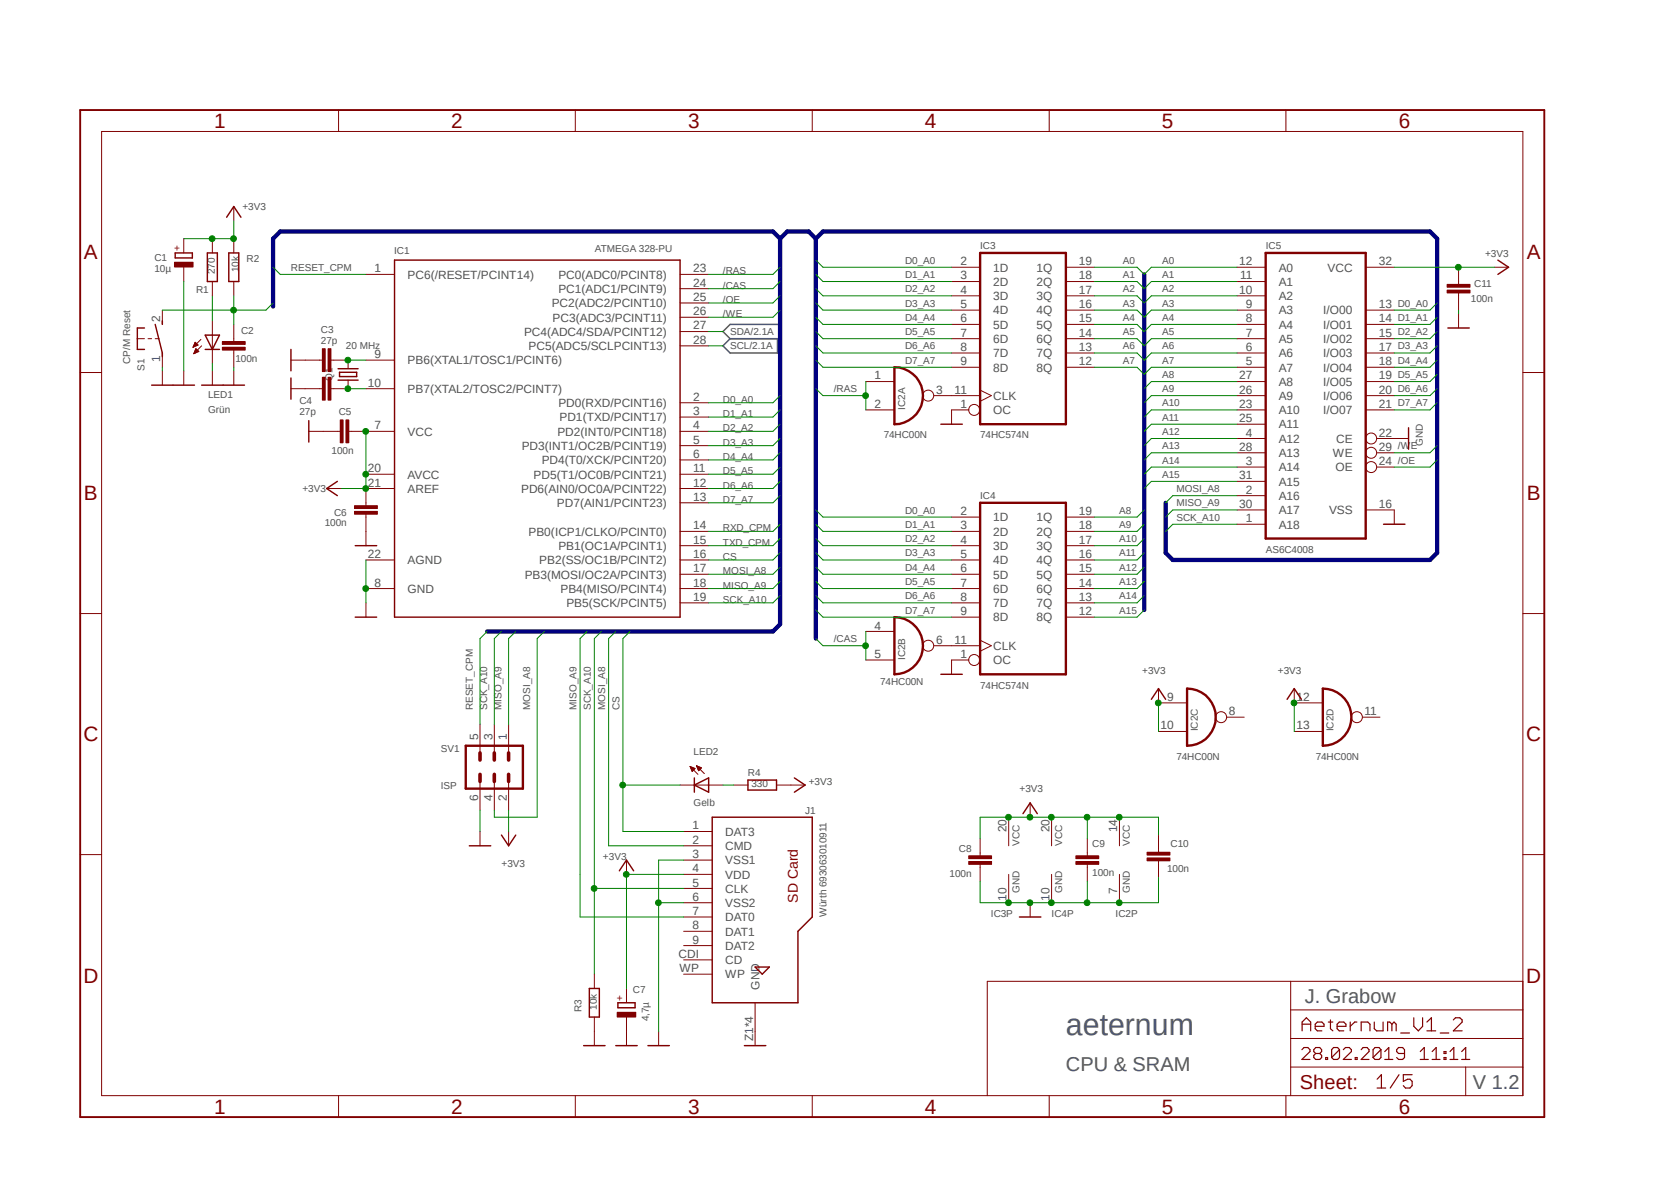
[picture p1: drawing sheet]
<svg xmlns="http://www.w3.org/2000/svg" width="297mm" height="210mm" viewBox="0 0 297 210" stroke-linecap="round" stroke-linejoin="round" font-family="sans-serif">
<path d="M13.7 19.2l261.2 179.9M274.9 19.2l-261.2 179.9" fill="none" stroke="#fff" stroke-width=".18"/>
<path d="M128.5 58.9l1.3-1.2h8.6v2.5h-8.6zM129.8 60.2l-1.3 1.3 1.3 1.2h8.4v-2.5" fill="none" stroke="#505050" stroke-width=".25"/>
<path d="M40.3 38.6l1.3-1.9 1.2 1.9M36.5 59.6h2.5l-1.3 2.5zM36.9 45h1.7v5h-1.7zM40.7 45h1.7v5h-1.7zM35.8 68.5h7.7M36.5 62.1h2.5M83.4 150.3h3.8M89.1 148.4l1.3 1.9 1.3-1.9" fill="none" stroke="#800000" stroke-width=".25"/>
<g fill="none" stroke="#800000" stroke-width=".18">
<path d="M60.2 19.6v3.8M102.3 19.6v3.8M144.4 19.6v3.8M186.5 19.6v3.8M228.6 19.6v3.8M18.1 23.4h252.6v171.3h-252.6zM41.6 36.7v2.5M37.7 42.4v2.6M37.7 50v2.6M37.7 57v7.6M41.6 42.4v2.6M41.6 50v2.6"/>
<path d="M14.3 66.2h3.8M34.3 61.7h.1M34.4 61.6h.2M34.4 61.5h.4M34.4 61.4h.6M34.4 62.8h.1M34.5 61.3h.7M34.5 62.7h.2M34.5 61.2h.6M34.5 62.7h.4M34.6 61.1h.4M34.6 62.5h.5"/>
<path d="M34.6 61h.3M34.6 61h.2M34.6 62.4h.7M34.7 60.9h.1M34.7 62.4h.5M34.7 60.8l.5 .5-.9 .4zM34.7 62.3h.4M34.7 62.2h.3M34.7 62.1h.3M34.8 62h.1M34.8 62l.5 .5-.9 .4zM35.7 60.3l-1.4 1.4"/>
<path d="M35.8 61.5l-1.4 1.4M37.7 65.9v2.6M41.6 60.2v.5M41.6 62.2v.5M41.6 65.9v2.6M270.7 66.2h3.8M14.3 109.1h3.8M270.7 109.1h3.8M85.3 128.7v5.1M85.3 138.9v5.1M87.9 128.7v5.1M87.9 138.9v5.1"/>
<path d="M90.4 128.7v5.1M90.4 138.9v5.1M14.3 151.9h3.8M85.3 147.8v2.5M90.4 147.8v2.5M270.7 151.9h3.8M229.4 174.4v20.3M229.4 179.5h41.3M270.7 174.4h-95.2v20.3M60.2 194.7v3.8M102.3 194.7v3.8M144.4 194.7v3.8"/>
<path d="M186.5 194.7v3.8M228.6 194.7v3.8M229.4 189.7h41.3M229.4 184.6h41.3M260.5 189.7v5"/>
</g>
<path d="M14.3 19.6h260.2v178.9h-260.2z" fill="none" stroke="#800000" stroke-width=".34"/>
<g fill="none" stroke="#800000" stroke-width=".21">
<path d="M231.4 186.6l.4-.4h.7l.4 .4v.3l-1.5 1.4h1.5M231.5 183.2v-1.5l.7-.8 .8 .8v1.5M231.5 182h1.5M233.8 182.4h1.6v-.4l-.4-.3h-.8l-.4 .3v.8l.4 .4h.8M233.9 187.2l-.4 .4v.4l.4 .3h.7l.3-.3v-.4l-.3-.4M233.9 187.2l-.4-.3v-.3l.4-.4h.7l.3 .4v.3l-.3 .3M233.9 187.2h.7M235.7 188h.3v.3h-.3zM236.1 181.7h.8M236.5 181.3v1.5l.4 .4M237.7 182.4h1.6v-.4l-.4-.3h-.8l-.4 .3v.8l.4 .4h.8M238.1 186.6v1.4l-.3 .3h-.7l-.4-.3"/>
<path d="M238.1 186.6l-.3-.4h-.7l-.4 .4v1.4M238.1 186.6l-1.4 1.4M238.8 186.6l.4-.4h.6l.4 .4v.3l-1.4 1.4h1.4M240 181.7v1.5M240.9 188h.3v.3h-.3zM241.2 181.7h-.4l-.8 .7M242 183.2v-1.5h1.1l.4 .3v1.2M242 186.6l.3-.4h.7l.4 .4v.3l-1.4 1.4h1.4M244.3 181.7v1.1l.4 .4h1.2v-1.5M244.8 191.8l.8-.8v2.4M244.8 193.4h1.5M245.5 186.6v1.4l-.4 .3h-.7l-.3-.3"/>
<path d="M245.5 186.6l-.4-.4h-.7l-.3 .4v1.4M245.5 186.6l-1.4 1.4M246.2 188.3h1.4M246.2 186.9l.7-.7v2.1M247.4 182l-.4-.3h-.3v1.5M247.4 182v1.2M247.4 182l.4-.3 .4 .3v1.2M248.7 191l-1.6 2.4M249 183.6h1.6M249.7 187.2h-1.1l-.3-.3v-.3l.3-.4h.7l.4 .4v1.4l-.4 .3h-.7l-.3-.3M251 191h-1.5v1.2l.7-.4h.4l.4 .4v.8l-.4 .4h-.8l-.3-.4M251.3 180.9v1.5l.8 .8 .8-.8v-1.5"/>
<path d="M252.5 188.3h1.4M252.5 186.9l.7-.7v2.1M253.6 183.2h1.6M253.6 181.7l.9-.8v2.3M254.6 188.3h1.4M254.6 186.9l.7-.7v2.1M256 183.6h1.5M256.7 188h.3v.3h-.3zM256.7 186.9h.3v.3h-.3zM257.8 188.3h1.4M257.8 186.9l.6-.7v2.1M258.3 181.3l.4-.4h.8l.4 .4v.4l-1.6 1.5h1.6"/>
<path d="M259.8 188.3h1.5M259.8 186.9l.7-.7v2.1"/>
</g>
<path d="M82.8 132.5h10.2v7.7h-10.2z" fill="none" stroke="#800000" stroke-width=".42"/>
<path d="M85.3 133.8v1.3M85.3 137.6v1.3M87.9 133.8v1.3M87.9 137.6v1.3M90.4 133.8v1.3M90.4 137.6v1.3" fill="none" stroke="#800000" stroke-width=".63"/>
<path d="M39.5 60.7h4.1v.5h-4.1z" fill-rule="evenodd" fill="#800000"/>
<path d="M39.5 60.7h4.1v.5h-4.1z" fill="none" stroke="#800000" stroke-width=".18"/>
<path d="M39.5 61.7h4.1v.5h-4.1z" fill-rule="evenodd" fill="#800000"/>
<path d="M41.6 57.7v2.5M39.5 61.7h4.1v.5h-4.1zM41.6 62.7v2.6" fill="none" stroke="#800000" stroke-width=".18"/>
<path d="M109.8 178.2h3.1v.9h-3.1z" fill="none" stroke="#800000" stroke-width=".25"/>
<path d="M109.7 179.9h3.3v.9h-3.3z" fill-rule="evenodd" fill="#800000"/>
<path d="M109.7 179.9h3.3v.9h-3.3zM111.4 175.7v2.5M111.4 180.8v2.5M134.2 183.3v2.5" fill="none" stroke="#800000" stroke-width=".18"/>
<path d="M31.1 45h3.1v.8h-3.1zM132.3 185.8h3.8" fill="none" stroke="#800000" stroke-width=".25"/>
<path d="M31 46.6h3.3v.9h-3.3z" fill-rule="evenodd" fill="#800000"/>
<g fill="none" stroke="#800000" stroke-width=".18">
<path d="M31 46.6h3.3v.9h-3.3zM32.7 42.4v2.6M32.7 47.5v2.5M28.9 65.9v2.6M32.7 65.9v2.6M56.8 64h.5M58.8 64h.5M61.9 64v1.5M61.9 67.6v1.5M120.9 139.5h7.6M122.7 136.2l1.4 1.4M122.7 136.2l.9 .4-.6 .5z"/>
<path d="M122.7 136.3h.1M122.8 136.4h.2M122.8 136.5h.6M122.8 136.4h.4M122.8 136.6h.7M122.9 136.7h.5M122.9 136.8h.4M123 136.9h.3M123 137h.2M123 137.1h.1M123.8 136.1l1.4 1.4M123.8 136.1l.9 .4-.5 .5z"/>
<path d="M123.8 136.1h.1M123.9 136.2h.1M123.9 136.3h.3M123.9 136.4h.5M124 136.4h.7M124 136.5h.6M124.1 136.7h.3M124.1 136.6h.4M124.1 136.8h.3M124.1 136.9h.2M130.4 139.5h2.6M138 139.5h2.6"/>
<path d="M105.7 173.1v2.6M105.7 180.8v5"/>
</g>
<path d="M27 68.5h7.6M60.1 65.5h3.6M60.1 67.6h3.6M60.4 66.2h3v.7h-3zM123.4 139.5l2.6-1.2v2.5zM123.4 138.3v2.5M133 138.6h5v1.8h-5zM104.8 175.7h1.7v5.1h-1.7zM103.7 185.8h3.9" fill="none" stroke="#800000" stroke-width=".25"/>
<path d="M57.3 62h.5v4h-.5z" fill-rule="evenodd" fill="#800000"/>
<path d="M57.3 62h.5v4h-.5z" fill="none" stroke="#800000" stroke-width=".18"/>
<path d="M58.3 62h.5v4h-.5z" fill-rule="evenodd" fill="#800000"/>
<path d="M54.3 64h2.5M56.8 69.1h.5M58.3 62h.5v4h-.5zM58.8 69.1h.5M59.3 64h2.6" fill="none" stroke="#800000" stroke-width=".18"/>
<path d="M57.3 67.1h.5v4h-.5z" fill-rule="evenodd" fill="#800000"/>
<path d="M57.3 67.1h.5v4h-.5z" fill="none" stroke="#800000" stroke-width=".18"/>
<path d="M58.3 67.1h.5v4h-.5z" fill-rule="evenodd" fill="#800000"/>
<g fill="none" stroke="#800000" stroke-width=".18">
<path d="M219.9 47.5h5.1M219.9 50h5.1M219.9 52.6h5.1M219.9 55.1h5.1M219.9 57.7h5.1M242.8 47.5h5M242.8 55.1h5M242.8 57.7h5M259.3 50v.5M259.3 52.1v.5M265.6 47.5h2.6M51.7 69.1h5.1"/>
<path d="M51.7 64h2.6M58.3 67.1h.5v4h-.5zM59.3 69.1h2.6M169.2 72.9v2.5M219.9 60.2h5.1M219.9 62.7h5.1M219.9 65.3h5.1M219.9 67.8h5.1M219.9 70.3h5.1M219.9 72.9h5.1M219.9 75.4h5.1M219.9 77.9h5.1"/>
<path d="M242.8 60.2h5M242.8 62.7h5M242.8 65.3h5M242.8 67.8h5M242.8 70.3h5M242.8 72.9h5M244.8 77.9h3M65.1 94.4v2.6M219.9 80.5h5.1M219.9 83h5.1M219.9 85.6h5.1M219.9 88.1h5.1"/>
<path d="M219.9 90.6h5.1M219.9 93.2h5.1M242.8 90.6h5M244.8 80.5h3M244.8 83h3M169.2 117.3v2.5M140.6 139.5h2.5"/>
<circle cx="243.7" cy="77.9" r=".98"/>
<circle cx="243.7" cy="83" r=".98"/>
<circle cx="243.7" cy="80.5" r=".98"/>
</g>
<path d="M266.3 46.2l1.9 1.3-1.9 1.3M51.7 62.1v3.8M51.7 67.2v3.8M167.2 75.4h3.9M63.1 97h3.9M167.2 119.8h3.9M141.2 138.3l1.9 1.2-1.9 1.3" fill="none" stroke="#800000" stroke-width=".25"/>
<path d="M225 45h17.8v50.7h-17.8z" fill="none" stroke="#800000" stroke-width=".42"/>
<path d="M257.2 51.6h4.1v.5h-4.1z" fill-rule="evenodd" fill="#800000"/>
<path d="M257.2 51.6h4.1v.5h-4.1z" fill="none" stroke="#800000" stroke-width=".18"/>
<path d="M257.2 50.5h4.1v.6h-4.1z" fill-rule="evenodd" fill="#800000"/>
<path d="M257.2 50.5h4.1v.6h-4.1zM259.3 47.5v2.5M259.3 52.6v2.5M259.3 55.8v2.5M58.1 86.8h2.5M65.1 89.4v.5M65.1 91.4v.5M247.8 90.6v2.6" fill="none" stroke="#800000" stroke-width=".18"/>
<path d="M257.4 58.3h3.8M60 85.6l-1.9 1.2 1.9 1.3M245.9 93.2h3.9" fill="none" stroke="#800000" stroke-width=".25"/>
<path d="M63 89.9h4.1v.5h-4.1z" fill-rule="evenodd" fill="#800000"/>
<path d="M63 89.9h4.1v.5h-4.1z" fill="none" stroke="#800000" stroke-width=".18"/>
<path d="M63 90.9h4.1v.5h-4.1z" fill-rule="evenodd" fill="#800000"/>
<path d="M63 90.9h4.1v.5h-4.1zM65.1 86.8v2.6M65.1 91.9v2.5M193.3 151.6v.5M193.3 153.6v.5" fill="none" stroke="#800000" stroke-width=".18"/>
<path d="M191.2 153.1h4.1v.5h-4.1z" fill-rule="evenodd" fill="#800000"/>
<path d="M191.2 153.1h4.1v.5h-4.1z" fill="none" stroke="#800000" stroke-width=".18"/>
<path d="M191.2 152.1h4.1v.5h-4.1z" fill-rule="evenodd" fill="#800000"/>
<path d="M174.2 151.6v.5M174.2 153.6v.5M191.2 152.1h4.1v.5h-4.1zM193.3 149.1v2.5M193.3 154.1v2.5" fill="none" stroke="#800000" stroke-width=".18"/>
<path d="M172.2 153.1h4.1v.5h-4.1z" fill-rule="evenodd" fill="#800000"/>
<path d="M172.2 153.1h4.1v.5h-4.1z" fill="none" stroke="#800000" stroke-width=".18"/>
<path d="M172.2 152.1h4.1v.5h-4.1z" fill-rule="evenodd" fill="#800000"/>
<g fill="none" stroke="#800000" stroke-width=".18">
<path d="M65.1 48.8h5M120.9 58.9h5.1M120.9 56.4h5.1M120.9 53.8h5.1M120.9 51.3h5.1M120.9 48.8h5.1M169.2 47.5h5M169.2 50h5M169.2 52.6h5M169.2 55.1h5M169.2 57.7h5M189.5 47.5h5.1"/>
<path d="M189.5 50h5.1M189.5 52.6h5.1M189.5 55.1h5.1M189.5 57.7h5.1M54.9 76.7h2.5M65.1 69.1h5M65.1 64h5M65.1 76.7h5M120.9 76.7h5.1M120.9 79.2h5.1M120.9 74.1h5.1M120.9 71.6h5.1"/>
<path d="M120.9 61.5h5.1M153.9 72.9h5.1M153.9 67.8h5.1M166.1 70.3h8.1M169.2 72.9h3M169.2 60.2h5M169.2 62.7h5M169.2 65.3h5M174.2 69.3l2 1-2 1M189.5 60.2h5.1M189.5 62.7h5.1M189.5 65.3h5.1"/>
<path d="M65.1 99.5h5M65.1 86.8h5M65.1 84.3h5M120.9 99.5h5.1M120.9 86.8h5.1M120.9 84.3h5.1M120.9 97h5.1M120.9 94.4h5.1M120.9 89.4h5.1M120.9 81.7h5.1M169.2 99.5h5M169.2 97h5"/>
<path d="M169.2 94.4h5M169.2 91.9h5M189.5 99.5h5.1M189.5 97h5.1M189.5 94.4h5.1M189.5 91.9h5.1M65.1 104.6h5M65.1 107.1v2.6M120.9 107.1h5.1M120.9 104.6h5.1M120.9 102.1h5.1M153.9 117.3h5.1"/>
<path d="M153.9 112.2h5.1M166.1 114.8h8.1M169.2 107.1h5M169.2 104.6h5M169.2 102.1h5M169.2 117.3h3M169.2 109.7h5M174.2 113.8l2 1-2 .9M189.5 107.1h5.1M189.5 104.6h5.1M189.5 102.1h5.1M189.5 109.7h5.1"/>
<path d="M172.2 152.1h4.1v.5h-4.1zM174.2 149.1v2.5M174.2 154.1v2.5M179.3 145.2v5.1M179.3 155.4v5M183.1 142.7v2.5M186.9 145.2v5.1M186.9 155.4v5M199 145.2v5.1M199 155.4v5M205.9 151v.5M205.9 153v.5"/>
<path d="M183.1 160.4v2.6"/>
<circle cx="165" cy="70.3" r=".98"/>
<circle cx="173.2" cy="72.9" r=".98"/>
<circle cx="165" cy="114.8" r=".98"/>
<circle cx="173.2" cy="117.3" r=".98"/>
</g>
<path d="M70.1 46.2h50.8v63.5h-50.8zM54.9 74.8v3.8M63.1 109.7h3.9M181.9 144.6l1.2-1.9 1.3 1.9M181.2 163h3.8" fill="none" stroke="#800000" stroke-width=".25"/>
<path d="M174.2 45h15.3v30.4h-15.3zM159 65.3a5.1 5.1 0 0 1 5.1 5 5.1 5.1 0 0 1-5.1 5.1zM174.2 89.4h15.3v30.4h-15.3zM159 109.7a5.1 5.1 0 0 1 5.1 5.1 5.1 5.1 0 0 1-5.1 5z" fill="none" stroke="#800000" stroke-width=".42"/>
<path d="M203.9 152.5h4.1v.5h-4.1z" fill-rule="evenodd" fill="#800000"/>
<path d="M203.9 152.5h4.1v.5h-4.1z" fill="none" stroke="#800000" stroke-width=".18"/>
<path d="M203.9 151.5h4.1v.5h-4.1z" fill-rule="evenodd" fill="#800000"/>
<g fill="none" stroke="#800000" stroke-width=".18">
<path d="M60 76.7h.5M62 76.7h.5M205.9 122.4v2.5h5.1M205.9 130h5.1M218.1 127.5h3.1M230.1 122.4v2.5h5M230.1 130h5M242.2 127.5h3.1M111.4 152.9v2.5M121.5 147.8h5.1M121.5 150.3h5.1M121.5 152.9h5.1"/>
<path d="M121.5 155.4h5.1M121.5 157.9h5.1M203.9 151.5h4.1v.5h-4.1zM205.9 148.4v2.6M205.9 153.5v2.5M121.5 160.4h5.1M121.5 163h5.1M121.5 165.5h5.1M121.5 168.1h5.1M121.5 170.6h5.1M121.5 173.1h5.1M134.2 178.2v5.1"/>
<path d="M111.4 183.3v2.5"/>
<circle cx="217.1" cy="127.5" r=".98"/>
<circle cx="241.2" cy="127.5" r=".98"/>
</g>
<path d="M204.7 124.3l1.2-1.9 1.3 1.9M228.8 124.3l1.3-1.9 1.2 1.9M110.1 154.8l1.3-1.9 1.2 1.9M126.6 145.2h17.8v17.8l-2.6 2.5v12.7h-15.2zM134.2 171.9h2.6l-1.3 1.2zM109.5 185.8h3.8" fill="none" stroke="#800000" stroke-width=".25"/>
<path d="M211 122.4a5.1 5.1 0 0 1 5.1 5.1 5.1 5.1 0 0 1-5.1 5zM235.1 122.4a5.1 5.1 0 0 1 5.1 5.1 5.1 5.1 0 0 1-5.1 5z" fill="none" stroke="#800000" stroke-width=".42"/>
<path d="M60.5 74.6h.5v4.1h-.5z" fill-rule="evenodd" fill="#800000"/>
<path d="M60.5 74.6h.5v4.1h-.5z" fill="none" stroke="#800000" stroke-width=".18"/>
<path d="M61.5 74.6h.5v4.1h-.5z" fill-rule="evenodd" fill="#800000"/>
<path d="M28.9 55.1v2.6M24.4 60.2h1.3M26.3 60.2h.7M27.6 60.2h.6M28.9 62.7v2.6M57.4 76.7h2.6M61.5 74.6h.5v4.1h-.5zM62.5 76.7h2.6M247.8 77.9h2.6M117.1 183.3v2.5" fill="none" stroke="#800000" stroke-width=".18"/>
<path d="M25.7 58.3h-1.3v3.8h1.3M27.6 57.7l1.3 5v.7M28.9 57v.7M250.4 76v3.8M115.2 185.8h3.8" fill="none" stroke="#800000" stroke-width=".25"/>
<path d="M138.7 42.4l-1.3-1.3h-87.6l-1.3 1.3v12.1M138.7 42.4l1.2-1.3h3.9l1.2 1.3M138.7 42.4v68.6l-1.3 1.2h-50.8M145 42.4v71.1M145 42.4l1.3-1.3h107.9l1.3 1.3v55.9l-1.3 1.2h-45.7l-1.3-1.2v-8.9M203.4 48.8v59.6" fill="none" stroke="#000080" stroke-width=".76"/>
<path d="M32.7 50v15.9M259.3 55.1v.7M28.9 65.3v.6M37.7 64.6v1.3M41.6 65.3v.6M85.3 144v3.8M174.2 156.6v3.8h19.1v-3.8" fill="none" stroke="#008000" stroke-width=".18"/>
<circle cx="183.1" cy="160.4" r=".51" fill="#008000"/>
<circle cx="183.1" cy="160.4" r=".51" fill="none" stroke="#008000" stroke-width=".18"/>
<circle cx="179.3" cy="160.4" r=".51" fill="#008000"/>
<circle cx="179.3" cy="160.4" r=".51" fill="none" stroke="#008000" stroke-width=".18"/>
<circle cx="186.9" cy="160.4" r=".51" fill="#008000"/>
<g fill="none" stroke="#008000" stroke-width=".18">
<path d="M193.3 160.4h5.7"/>
<circle cx="186.9" cy="160.4" r=".51"/>
</g>
<circle cx="193.2" cy="160.4" r=".51" fill="#008000"/>
<g fill="none" stroke="#008000" stroke-width=".18">
<path d="M199 160.4h6.9"/>
<circle cx="193.2" cy="160.4" r=".51"/>
</g>
<circle cx="199" cy="160.4" r=".51" fill="#008000"/>
<g fill="none" stroke="#008000" stroke-width=".18">
<path d="M65.1 99.5v7.6M205.9 156v4.4"/>
<circle cx="199" cy="160.4" r=".51"/>
</g>
<circle cx="65" cy="104.6" r=".51" fill="#008000"/>
<g fill="none" stroke="#008000" stroke-width=".18">
<path d="M121.5 152.9h-4.4v30.4M117.1 160.4h4.4"/>
<circle cx="65" cy="104.6" r=".51"/>
</g>
<circle cx="117" cy="160.4" r=".51" fill="#008000"/>
<g fill="none" stroke="#008000" stroke-width=".18">
<path d="M37.7 52.6v4.4M112 112.2l-1.3 1.3v34.3h10.8M110.7 139.5h10.2"/>
<circle cx="117" cy="160.4" r=".51"/>
</g>
<circle cx="110.7" cy="139.5" r=".51" fill="#008000"/>
<g fill="none" stroke="#008000" stroke-width=".18">
<path d="M138.7 52.6l-1.3 1.2h-11.4M138.7 98.3l-1.3 1.2h-11.4M255.5 81.7l-1.3 1.3h-6.4M145 113.5l1.3 1.3h7.6M153.9 112.2v5.1"/>
<circle cx="110.7" cy="139.5" r=".51"/>
</g>
<circle cx="153.9" cy="114.8" r=".51" fill="#008000"/>
<g fill="none" stroke="#008000" stroke-width=".18">
<path d="M138.7 50l-1.3 1.3h-11.4M145 69.1l1.3 1.2h7.6M153.9 67.8v5.1"/>
<circle cx="153.9" cy="114.8" r=".51"/>
</g>
<circle cx="153.9" cy="70.3" r=".51" fill="#008000"/>
<g fill="none" stroke="#008000" stroke-width=".18">
<path d="M138.7 47.5l-1.3 1.3h-11.4M138.7 55.1l-1.3 1.3h-11.4M145 53.8l1.3 1.3h22.9M145 46.2l1.3 1.3h22.9M145 56.4l1.3 1.3h22.9M145 48.8l1.3 1.2h22.9M145 58.9l1.3 1.3h22.9M145 51.3l1.3 1.3h22.9M255.5 53.8l-1.3 1.3h-6.4M255.5 56.4l-1.3 1.3h-6.4M255.5 58.9l-1.3 1.3h-6.4M138.7 70.3l-1.3 1.3h-11.4"/>
<path d="M138.7 72.9l-1.3 1.2h-11.4M138.7 75.4l-1.3 1.3h-11.4M138.7 77.9l-1.3 1.3h-11.4M145 61.5l1.3 1.2h22.9M145 64l1.3 1.3h22.9M255.5 79.2l-1.3 1.3h-6.4M255.5 61.5l-1.3 1.2h-6.4M255.5 64l-1.3 1.3h-6.4M255.5 66.5l-1.3 1.3h-6.4M255.5 69.1l-1.3 1.2h-6.4M255.5 71.6l-1.3 1.3h-6.4M138.7 80.5l-1.3 1.2h-11.4"/>
<path d="M138.7 83l-1.3 1.3h-11.4M138.7 85.6l-1.3 1.2h-11.4M138.7 88.1l-1.3 1.3h-11.4M145 90.6l1.3 1.3h22.9M145 93.2l1.3 1.2h22.9M145 95.7l1.3 1.3h22.9M145 98.3l1.3 1.2h22.9M219.9 88.1h-11.4l-1.3 1.3M219.9 90.6h-11.4l-1.3 1.3M89.1 112.2l-1.2 1.3v15.2M91.7 112.2l-1.3 1.3v15.2M96.8 112.2l-1.3 1.3v31.7h-7.6v-1.2"/>
<path d="M104.4 112.2l-1.3 1.3v49.5h18.4M106.9 112.2l-1.2 1.3v59.6M109.5 112.2l-1.3 1.3v36.8h13.3M138.7 100.8l-1.3 1.3h-11.4M138.7 103.3l-1.3 1.3h-11.4M145 100.8l1.3 1.3h22.9M145 103.3l1.3 1.3h22.9M145 105.9l1.3 1.2h22.9M145 108.4l1.3 1.3h22.9"/>
<circle cx="153.9" cy="70.3" r=".51"/>
</g>
<circle cx="105.6" cy="157.9" r=".51" fill="#008000"/>
<g fill="none" stroke="#008000" stroke-width=".18">
<path d="M41.6 52.6v5.1M48.5 47.5l1.3 1.3h15.3M48.5 53.8l-1.2 1.3h-18.4M219.9 93.2h-11.4l-1.3 1.2M86.6 112.2l-1.3 1.3v15.2M138.7 105.9l-1.3 1.2h-11.4M128.5 139.5h1.9M105.7 157.9h15.8"/>
<circle cx="105.6" cy="157.9" r=".51"/>
</g>
<circle cx="41.5" cy="55.1" r=".51" fill="#008000"/>
<g fill="none" stroke="#008000" stroke-width=".18">
<path d="M61.9 64h3.2"/>
<circle cx="41.5" cy="55.1" r=".51"/>
</g>
<circle cx="61.8" cy="64" r=".51" fill="#008000"/>
<g fill="none" stroke="#008000" stroke-width=".18">
<path d="M247.8 47.5h17.8M90.4 144v3.8"/>
<circle cx="61.8" cy="64" r=".51"/>
</g>
<circle cx="259.2" cy="47.5" r=".51" fill="#008000"/>
<g fill="none" stroke="#008000" stroke-width=".18">
<path d="M41.6 39.2v3.2h-8.9"/>
<circle cx="259.2" cy="47.5" r=".51"/>
</g>
<circle cx="41.5" cy="42.4" r=".51" fill="#008000"/>
<circle cx="41.5" cy="42.4" r=".51" fill="none" stroke="#008000" stroke-width=".18"/>
<circle cx="37.7" cy="42.4" r=".51" fill="#008000"/>
<g fill="none" stroke="#008000" stroke-width=".18">
<path d="M60.6 86.8h4.5"/>
<circle cx="37.7" cy="42.4" r=".51"/>
</g>
<circle cx="65" cy="86.8" r=".51" fill="#008000"/>
<g fill="none" stroke="#008000" stroke-width=".18">
<path d="M65.1 76.7v10.1"/>
<circle cx="65" cy="86.8" r=".51"/>
</g>
<circle cx="65" cy="84.3" r=".51" fill="#008000"/>
<circle cx="65" cy="84.3" r=".51" fill="none" stroke="#008000" stroke-width=".18"/>
<circle cx="65" cy="76.7" r=".51" fill="#008000"/>
<g fill="none" stroke="#008000" stroke-width=".18">
<path d="M174.2 149.1v-3.9h19.1v3.9"/>
<circle cx="65" cy="76.7" r=".51"/>
</g>
<circle cx="183.1" cy="145.2" r=".51" fill="#008000"/>
<circle cx="183.1" cy="145.2" r=".51" fill="none" stroke="#008000" stroke-width=".18"/>
<circle cx="179.3" cy="145.2" r=".51" fill="#008000"/>
<circle cx="179.3" cy="145.2" r=".51" fill="none" stroke="#008000" stroke-width=".18"/>
<circle cx="186.9" cy="145.2" r=".51" fill="#008000"/>
<g fill="none" stroke="#008000" stroke-width=".18">
<path d="M193.3 145.2h12.6v3.2"/>
<circle cx="186.9" cy="145.2" r=".51"/>
</g>
<circle cx="199" cy="145.2" r=".51" fill="#008000"/>
<circle cx="199" cy="145.2" r=".51" fill="none" stroke="#008000" stroke-width=".18"/>
<circle cx="193.2" cy="145.2" r=".51" fill="#008000"/>
<g fill="none" stroke="#008000" stroke-width=".18">
<path d="M121.5 155.4h-10.1v20.3"/>
<circle cx="193.2" cy="145.2" r=".51"/>
</g>
<circle cx="111.3" cy="155.4" r=".51" fill="#008000"/>
<g fill="none" stroke="#008000" stroke-width=".18">
<path d="M205.9 124.9v5.1"/>
<circle cx="111.3" cy="155.4" r=".51"/>
</g>
<circle cx="205.9" cy="124.9" r=".51" fill="#008000"/>
<g fill="none" stroke="#008000" stroke-width=".18">
<path d="M230.1 124.9v5.1"/>
<circle cx="205.9" cy="124.9" r=".51"/>
</g>
<circle cx="230" cy="124.9" r=".51" fill="#008000"/>
<g fill="none" stroke="#008000" stroke-width=".18">
<path d="M194.6 47.5h7.5l1.3 1.3 1.3-1.3h15.2M194.6 50h7.5l1.3 1.3 1.3-1.3h15.2M194.6 52.6h7.5l1.3 1.2 1.3-1.2h15.2M194.6 55.1h7.5l1.3 1.3 1.3-1.3h15.2M194.6 57.7h7.5l1.3 1.2 1.3-1.2h15.2M61.9 69.1h3.2M194.6 60.2h7.5l1.3 1.3 1.3-1.3h15.2M194.6 62.7h7.5l1.3 1.3 1.3-1.3h15.2M194.6 65.3h7.5l1.3 1.2 1.3-1.2h15.2M219.9 67.8h-15.2l-1.3 1.3M219.9 70.3h-15.2l-1.3 1.3M219.9 72.9h-15.2l-1.3 1.2"/>
<path d="M219.9 75.4h-15.2l-1.3 1.3M219.9 77.9h-15.2l-1.3 1.3M203.4 90.6l-1.3 1.3h-7.5M203.4 93.2l-1.3 1.2h-7.5M203.4 95.7l-1.3 1.3h-7.5M203.4 98.3l-1.3 1.2h-7.5M219.9 80.5h-15.2l-1.3 1.2M219.9 83h-15.2l-1.3 1.3M219.9 85.6h-15.2l-1.3 1.2M203.4 100.8l-1.3 1.3h-7.5M203.4 103.3l-1.3 1.3h-7.5M203.4 105.9l-1.3 1.2h-7.5"/>
<path d="M203.4 108.4l-1.3 1.3h-7.5"/>
<circle cx="230" cy="124.9" r=".51"/>
</g>
<circle cx="61.8" cy="69.1" r=".51" fill="#008000"/>
<g fill="none" stroke="#008000" stroke-width=".18">
<path d="M126 58.9h2.5M126 61.5h2.5M138.7 93.2l-1.3 1.2h-11.4M138.7 95.7l-1.3 1.3h-11.4"/>
<circle cx="61.8" cy="69.1" r=".51"/>
</g>
<text font-size="5.4" fill="#505050" x="189.5" y="183.9">aeternum</text>
<g font-size="3.7" fill="#800000">
<text x="38.1" y="22.8">1</text>
<text x="80.2" y="22.8">2</text>
<text x="122.3" y="22.8">3</text>
<text x="164.4" y="22.8">4</text>
<text x="206.5" y="22.8">5</text>
<text x="248.7" y="22.8">6</text>
<text x="14.9" y="46.1">A</text>
<text x="271.4" y="46.1">A</text>
<text x="14.9" y="88.9">B</text>
<text x="271.4" y="88.9">B</text>
<text x="14.8" y="131.8">C</text>
<text x="271.3" y="131.8">C</text>
<text x="14.8" y="174.6">D</text>
<text x="271.3" y="174.6">D</text>
<text x="38.1" y="198">1</text>
<text x="80.2" y="198">2</text>
<text x="122.3" y="198">3</text>
<text x="164.4" y="198">4</text>
<text x="206.5" y="198">5</text>
<text x="248.7" y="198">6</text>
</g>
<g font-size="3.6" fill="#505050">
<text x="232" y="178.2">J. Grabow</text>
<text x="189.5" y="190.3">CPU &amp; SRAM</text>
<text x="261.8" y="193.5">V 1.2</text>
</g>
<text font-size="3.6" fill="#800000" x="231.1" y="193.6">Sheet:</text>
<text font-size="2.5" fill="#800000" x="141.8" y="160.4" transform="rotate(-90 141.8 160.4)">SD Card</text>
<g font-size="2.1" fill="#505050">
<text x="170.7" y="47.1">2</text>
<text x="191.8" y="47.1">19</text>
<text x="220.3" y="47.1">12</text>
<text x="245.1" y="47.1">32</text>
<text x="66.6" y="48.4">1</text>
<text x="72.5" y="49.5">PC6(/RESET/PCINT14)</text>
<text x="99.3" y="52.1">PC1(ADC1/PCINT9)</text>
<text x="99.3" y="49.5">PC0(ADC0/PCINT8)</text>
<text x="123.2" y="53.5">25</text>
<text x="123.2" y="50.9">24</text>
<text x="123.2" y="48.4">23</text>
<text x="170.7" y="49.7">3</text>
<text x="170.7" y="52.2">4</text>
<text x="176.6" y="48.3">1D</text>
<text x="176.6" y="50.8">2D</text>
<text x="176.6" y="53.3">3D</text>
<text x="184.3" y="53.3">3Q</text>
<text x="184.3" y="50.8">2Q</text>
<text x="184.3" y="48.3">1Q</text>
<text x="191.8" y="52.2">17</text>
<text x="191.8" y="49.7">18</text>
<text x="220.3" y="52.2">10</text>
<text x="220.5" y="49.7">11</text>
<text x="227.3" y="48.3">A0</text>
<text x="227.3" y="50.8">A1</text>
<text x="227.3" y="53.3">A2</text>
<text x="236" y="48.3">VCC</text>
<text x="28.5" y="57.3" transform="rotate(-90 28.5 57.3)">2</text>
<text x="93.2" y="59.7">PC4(ADC4/SDA/PCINT12)</text>
<text x="98.1" y="54.6">PC2(ADC2/PCINT10)</text>
<text x="98.2" y="57.1">PC3(ADC3/PCINT11)</text>
<text x="123.2" y="58.5">27</text>
<text x="123.2" y="56">26</text>
<text x="170.7" y="54.7">5</text>
<text x="170.7" y="57.3">6</text>
<text x="170.7" y="59.8">7</text>
<text x="176.6" y="55.9">4D</text>
<text x="176.6" y="58.4">5D</text>
<text x="184.3" y="58.4">5Q</text>
<text x="184.3" y="55.9">4Q</text>
<text x="191.8" y="59.8">14</text>
<text x="191.8" y="57.3">15</text>
<text x="191.8" y="54.7">16</text>
<text x="221.5" y="54.7">9</text>
<text x="221.5" y="57.3">8</text>
<text x="221.5" y="59.8">7</text>
<text x="227.3" y="55.9">A3</text>
<text x="227.3" y="58.4">A4</text>
<text x="235.2" y="55.9">I/O00</text>
<text x="235.2" y="58.4">I/O01</text>
<text x="245.1" y="54.7">13</text>
<text x="245.1" y="57.3">14</text>
<text x="245.1" y="59.8">15</text>
<text x="28.5" y="64.3" transform="rotate(-90 28.5 64.3)">1</text>
<text x="66.6" y="63.6">9</text>
<text x="72.5" y="64.8">PB6(XTAL1/TOSC1/PCINT6)</text>
<text x="94" y="62.2">PC5(ADC5/SCLPCINT13)</text>
<text x="123.2" y="61.1">28</text>
<text x="170.7" y="62.4">8</text>
<text x="170.7" y="64.9">9</text>
<text x="176.6" y="61">6D</text>
<text x="176.6" y="63.5">7D</text>
<text x="184.3" y="63.5">7Q</text>
<text x="184.3" y="61">6Q</text>
<text x="191.8" y="64.9">12</text>
<text x="191.8" y="62.4">13</text>
<text x="221.5" y="62.4">6</text>
<text x="221.5" y="64.9">5</text>
<text x="227.3" y="61">A5</text>
<text x="227.3" y="63.5">A6</text>
<text x="235.2" y="61">I/O02</text>
<text x="235.2" y="63.5">I/O03</text>
<text x="245.1" y="62.4">17</text>
<text x="245.1" y="64.9">18</text>
<text x="65.4" y="68.7">10</text>
<text x="72.5" y="69.8">PB7(XTAL2/TOSC2/PCINT7)</text>
<text x="123.2" y="71.2">2</text>
<text x="155.5" y="67.4">1</text>
<text x="166.4" y="70">3</text>
<text x="169.7" y="70">11</text>
<text x="176.6" y="66">8D</text>
<text x="176.6" y="71.1">CLK</text>
<text x="184.3" y="66">8Q</text>
<text x="220.3" y="67.4">27</text>
<text x="220.3" y="70">26</text>
<text x="227.3" y="66">A7</text>
<text x="227.3" y="68.6">A8</text>
<text x="227.3" y="71.1">A9</text>
<text x="235.2" y="66">I/O04</text>
<text x="235.2" y="68.6">I/O05</text>
<text x="235.2" y="71.1">I/O06</text>
<text x="245.1" y="67.4">19</text>
<text x="245.1" y="70">20</text>
<text x="66.6" y="76.3">7</text>
<text x="72.5" y="77.4">VCC</text>
<text x="99.1" y="77.4">PD2(INT0/PCINT18)</text>
<text x="99.3" y="72.4">PD0(RXD/PCINT16)</text>
<text x="99.5" y="74.9">PD1(TXD/PCINT17)</text>
<text x="123.2" y="76.3">4</text>
<text x="123.2" y="73.8">3</text>
<text x="155.5" y="72.5">2</text>
<text x="170.7" y="72.5">1</text>
<text x="176.6" y="73.6">OC</text>
<text x="220.3" y="72.5">23</text>
<text x="220.3" y="75.1">25</text>
<text x="221.5" y="77.6">4</text>
<text x="227.3" y="73.6">A10</text>
<text x="227.3" y="76.2">A11</text>
<text x="235.2" y="73.6">I/O07</text>
<text x="245.1" y="72.5">21</text>
<text x="245.1" y="77.6">22</text>
<text x="65.4" y="83.9">20</text>
<text x="92.7" y="80">PD3(INT1/OC2B/PCINT19)</text>
<text x="96.3" y="82.5">PD4(T0/XCK/PCINT20)</text>
<text x="123.2" y="83.9">11</text>
<text x="123.2" y="81.4">6</text>
<text x="123.2" y="78.9">5</text>
<text x="220.3" y="80.1">28</text>
<text x="221.5" y="82.7">3</text>
<text x="227.3" y="78.7">A12</text>
<text x="227.3" y="81.2">A13</text>
<text x="227.3" y="83.8">A14</text>
<text x="236.9" y="81.2">WE</text>
<text x="237.4" y="83.8">OE</text>
<text x="237.5" y="78.7">CE</text>
<text x="245.1" y="80.1">29</text>
<text x="245.1" y="82.7">24</text>
<text x="65.4" y="86.5">21</text>
<text x="72.5" y="87.6">AREF</text>
<text x="72.5" y="85">AVCC</text>
<text x="92.7" y="87.6">PD6(AIN0/OC0A/PCINT22)</text>
<text x="94.9" y="85">PD5(T1/OC0B/PCINT21)</text>
<text x="123.2" y="89">13</text>
<text x="123.2" y="86.5">12</text>
<text x="220.3" y="85.2">31</text>
<text x="221.5" y="87.8">2</text>
<text x="227.3" y="86.3">A15</text>
<text x="227.3" y="88.9">A16</text>
<text x="94" y="95.2">PB0(ICP1/CLKO/PCINT0)</text>
<text x="99" y="90.1">PD7(AIN1/PCINT23)</text>
<text x="123.2" y="94.1">14</text>
<text x="170.7" y="91.6">2</text>
<text x="170.7" y="94.1">3</text>
<text x="176.6" y="92.7">1D</text>
<text x="176.6" y="95.2">2D</text>
<text x="184.3" y="95.2">2Q</text>
<text x="184.3" y="92.7">1Q</text>
<text x="191.8" y="94.1">18</text>
<text x="191.8" y="91.6">19</text>
<text x="220.3" y="90.3">30</text>
<text x="221.5" y="92.8">1</text>
<text x="227.3" y="91.4">A17</text>
<text x="227.3" y="93.9">A18</text>
<text x="236.2" y="91.4">VSS</text>
<text x="245.1" y="90.3">16</text>
<text x="65.4" y="99.2">22</text>
<text x="72.5" y="100.3">AGND</text>
<text x="95.9" y="100.3">PB2(SS/OC1B/PCINT2)</text>
<text x="99.3" y="97.7">PB1(OC1A/PCINT1)</text>
<text x="123.2" y="101.7">17</text>
<text x="123.2" y="99.2">16</text>
<text x="123.2" y="96.6">15</text>
<text x="170.7" y="96.6">4</text>
<text x="170.7" y="99.2">5</text>
<text x="170.7" y="101.7">6</text>
<text x="176.6" y="97.7">3D</text>
<text x="176.6" y="100.3">4D</text>
<text x="184.3" y="100.3">4Q</text>
<text x="184.3" y="97.7">3Q</text>
<text x="191.8" y="101.7">15</text>
<text x="191.8" y="99.2">16</text>
<text x="191.8" y="96.6">17</text>
<text x="66.6" y="104.3">8</text>
<text x="72.5" y="105.4">GND</text>
<text x="93.3" y="102.8">PB3(MOSI/OC2A/PCINT3)</text>
<text x="99.6" y="105.4">PB4(MISO/PCINT4)</text>
<text x="100.7" y="107.9">PB5(SCK/PCINT5)</text>
<text x="123.2" y="106.8">19</text>
<text x="123.2" y="104.3">18</text>
<text x="170.7" y="104.3">7</text>
<text x="170.7" y="106.8">8</text>
<text x="176.6" y="102.8">5D</text>
<text x="176.6" y="105.4">6D</text>
<text x="176.6" y="107.9">7D</text>
<text x="184.3" y="107.9">7Q</text>
<text x="184.3" y="105.4">6Q</text>
<text x="184.3" y="102.8">5Q</text>
<text x="191.8" y="106.8">13</text>
<text x="191.8" y="104.3">14</text>
<text x="155.5" y="111.9">4</text>
<text x="170.7" y="109.3">9</text>
<text x="176.6" y="110.4">8D</text>
<text x="184.3" y="110.4">8Q</text>
<text x="191.8" y="109.3">12</text>
<text x="155.5" y="117">5</text>
<text x="166.4" y="114.4">6</text>
<text x="169.7" y="114.4">11</text>
<text x="170.7" y="117">1</text>
<text x="176.6" y="118.1">OC</text>
<text x="176.6" y="115.5">CLK</text>
<text x="207.5" y="124.5">9</text>
<text x="230.4" y="124.5">12</text>
<text x="85" y="131.5" transform="rotate(-90 85 131.5)">5</text>
<text x="87.5" y="131.5" transform="rotate(-90 87.5 131.5)">3</text>
<text x="90.1" y="131.5" transform="rotate(-90 90.1 131.5)">1</text>
<text x="206.3" y="129.6">10</text>
<text x="218.5" y="127.1">8</text>
<text x="230.4" y="129.6">13</text>
<text x="242.6" y="127.1">11</text>
<text x="85" y="142.4" transform="rotate(-90 85 142.4)">6</text>
<text x="87.5" y="142.4" transform="rotate(-90 87.5 142.4)">4</text>
<text x="90.1" y="142.4" transform="rotate(-90 90.1 142.4)">2</text>
<text x="123.1" y="147.4">1</text>
<text x="123.1" y="149.9">2</text>
<text x="128.9" y="148.5">DAT3</text>
<text x="178.9" y="148" transform="rotate(-90 178.9 148)">20</text>
<text x="186.5" y="148" transform="rotate(-90 186.5 148)">20</text>
<text x="198.6" y="148" transform="rotate(-90 198.6 148)">14</text>
<text x="123.1" y="152.5">3</text>
<text x="123.1" y="155">4</text>
<text x="128.9" y="151.1">CMD</text>
<text x="128.9" y="153.6">VSS1</text>
<text x="123.1" y="157.6">5</text>
<text x="123.1" y="160.1">6</text>
<text x="128.9" y="156.2">VDD</text>
<text x="128.9" y="158.7">CLK</text>
<text x="128.9" y="161.2">VSS2</text>
<text x="178.9" y="160.1" transform="rotate(-90 178.9 160.1)">10</text>
<text x="186.5" y="160.1" transform="rotate(-90 186.5 160.1)">10</text>
<text x="198.6" y="158.9" transform="rotate(-90 198.6 158.9)">7</text>
<text x="123.1" y="162.6">7</text>
<text x="123.1" y="165.2">8</text>
<text x="123.1" y="167.7">9</text>
<text x="128.9" y="163.7">DAT0</text>
<text x="128.9" y="166.3">DAT1</text>
<text x="120.6" y="170.3">CDI</text>
<text x="120.8" y="172.8">WP</text>
<text x="128.9" y="168.8">DAT2</text>
<text x="128.9" y="171.4">CD</text>
<text x="128.9" y="173.9">WP</text>
<text x="135" y="175.9" transform="rotate(-90 135 175.9)">GND</text>
<text x="133.9" y="185" transform="rotate(-90 133.9 185)">Z1*4</text>
</g>
<g font-size="1.8" fill="#505050">
<text x="43.1" y="37.3">+3V3</text>
<text x="27.5" y="46.4">C1</text>
<text x="43.8" y="46.6">R2</text>
<text x="70" y="45.1">IC1</text>
<text x="105.7" y="44.7">ATMEGA 328-PU</text>
<text x="160.9" y="46.9">D0_A0</text>
<text x="174.2" y="44.3">IC3</text>
<text x="199.6" y="46.9">A0</text>
<text x="206.6" y="46.9">A0</text>
<text x="225" y="44.3">IC5</text>
<text x="264" y="45.6">+3V3</text>
<text x="27.5" y="48.3">10µ</text>
<text x="34.9" y="52.2">R1</text>
<text x="38.2" y="48.8" transform="rotate(-90 38.2 48.8)">270</text>
<text x="42.4" y="48.4" transform="rotate(-90 42.4 48.4)">10k</text>
<text x="51.7" y="48.1">RESET_CPM</text>
<text x="128.5" y="53.8">/OE</text>
<text x="128.5" y="51.3">/CAS</text>
<text x="128.5" y="48.8">/RAS</text>
<text x="160.9" y="49.4">D1_A1</text>
<text x="160.9" y="51.9">D2_A2</text>
<text x="199.6" y="49.4">A1</text>
<text x="199.6" y="51.9">A2</text>
<text x="206.6" y="49.4">A1</text>
<text x="206.6" y="51.9">A2</text>
<text x="261.5" y="53.6">100n</text>
<text x="262.1" y="50.9">C11</text>
<text x="42.9" y="59.3">C2</text>
<text x="57.1" y="59.2">C3</text>
<text x="128.5" y="56.4">/WE</text>
<text x="129.8" y="59.6">SDA/2.1A</text>
<text x="160.9" y="54.5">D3_A3</text>
<text x="160.9" y="57">D4_A4</text>
<text x="160.9" y="59.6">D5_A5</text>
<text x="199.6" y="54.5">A3</text>
<text x="199.6" y="57">A4</text>
<text x="199.6" y="59.6">A5</text>
<text x="206.6" y="54.5">A3</text>
<text x="206.6" y="57">A4</text>
<text x="206.6" y="59.6">A5</text>
<text x="248.5" y="54.5">D0_A0</text>
<text x="248.5" y="57">D1_A1</text>
<text x="248.5" y="59.6">D2_A2</text>
<text x="23.1" y="64.6" transform="rotate(-90 23.1 64.6)">CP/M Reset</text>
<text x="25.7" y="65.9" transform="rotate(-90 25.7 65.9)">S1</text>
<text x="41.9" y="64.4">100n</text>
<text x="57.1" y="61.1">27p</text>
<text x="61.5" y="62.1">20 MHz</text>
<text x="129.8" y="62.1">SCL/2.1A</text>
<text x="160.9" y="62.1">D6_A6</text>
<text x="160.9" y="64.6">D7_A7</text>
<text x="199.6" y="62.1">A6</text>
<text x="199.6" y="64.6">A7</text>
<text x="206.6" y="62.1">A6</text>
<text x="206.6" y="64.6">A7</text>
<text x="248.5" y="62.1">D3_A3</text>
<text x="248.5" y="64.6">D4_A4</text>
<text x="37" y="70.7">LED1</text>
<text x="53.2" y="71.9">C4</text>
<text x="59.1" y="67.6" transform="rotate(-90 59.1 67.6)">Q1</text>
<text x="128.5" y="71.6">D0_A0</text>
<text x="148.2" y="69.7">/RAS</text>
<text x="206.6" y="67.2">A8</text>
<text x="206.6" y="69.7">A9</text>
<text x="248.5" y="67.2">D5_A5</text>
<text x="248.5" y="69.7">D6_A6</text>
<text x="37" y="73.5">Grün</text>
<text x="53.2" y="73.7">27p</text>
<text x="60.2" y="73.7">C5</text>
<text x="128.5" y="74.1">D1_A1</text>
<text x="128.5" y="76.7">D2_A2</text>
<text x="157.1" y="77.9">74HC00N</text>
<text x="160.9" y="72.9" transform="rotate(-90 160.9 72.9)">IC2A</text>
<text x="174.2" y="77.9">74HC574N</text>
<text x="206.6" y="72.2">A10</text>
<text x="206.6" y="74.8">A11</text>
<text x="206.6" y="77.3">A12</text>
<text x="248.5" y="72.2">D7_A7</text>
<text x="59" y="80.7">100n</text>
<text x="128.5" y="79.2">D3_A3</text>
<text x="128.5" y="81.7">D4_A4</text>
<text x="206.6" y="79.8">A13</text>
<text x="206.6" y="82.4">A14</text>
<text x="248.5" y="82.4">/OE</text>
<text x="248.5" y="79.8">/WE</text>
<text x="252.9" y="79.2" transform="rotate(-90 252.9 79.2)">GND</text>
<text x="53.7" y="87.5">+3V3</text>
<text x="128.5" y="84.3">D5_A5</text>
<text x="128.5" y="86.8">D6_A6</text>
<text x="128.5" y="89.4">D7_A7</text>
<text x="174.2" y="88.7">IC4</text>
<text x="206.6" y="84.9">A15</text>
<text x="209.1" y="87.5">MOSI_A8</text>
<text x="57.7" y="93.6">100n</text>
<text x="59.4" y="91.7">C6</text>
<text x="128.5" y="94.4">RXD_CPM</text>
<text x="160.9" y="91.3">D0_A0</text>
<text x="160.9" y="93.8">D1_A1</text>
<text x="199" y="91.3">A8</text>
<text x="199" y="93.8">A9</text>
<text x="209.1" y="90">MISO_A9</text>
<text x="209.1" y="92.5">SCK_A10</text>
<text x="128.5" y="99.5">CS</text>
<text x="128.5" y="97">TXD_CPM</text>
<text x="160.9" y="96.4">D2_A2</text>
<text x="160.9" y="98.9">D3_A3</text>
<text x="160.9" y="101.4">D4_A4</text>
<text x="199" y="96.4">A10</text>
<text x="199" y="98.9">A11</text>
<text x="199" y="101.4">A12</text>
<text x="225" y="98.3">AS6C4008</text>
<text x="128.5" y="102.1">MOSI_A8</text>
<text x="128.5" y="104.6">MISO_A9</text>
<text x="128.5" y="107.1">SCK_A10</text>
<text x="160.9" y="104">D5_A5</text>
<text x="160.9" y="106.5">D6_A6</text>
<text x="199" y="104">A13</text>
<text x="199" y="106.5">A14</text>
<text x="160.9" y="109.1">D7_A7</text>
<text x="199" y="109.1">A15</text>
<text x="148.2" y="114.1">/CAS</text>
<text x="160.9" y="117.3" transform="rotate(-90 160.9 117.3)">IC2B</text>
<text x="203" y="119.8">+3V3</text>
<text x="227.1" y="119.8">+3V3</text>
<text x="156.4" y="121.8">74HC00N</text>
<text x="174.2" y="122.4">74HC574N</text>
<text x="84.1" y="126.2" transform="rotate(-90 84.1 126.2)">RESET_CPM</text>
<text x="86.6" y="126.2" transform="rotate(-90 86.6 126.2)">SCK_A10</text>
<text x="89.1" y="126.2" transform="rotate(-90 89.1 126.2)">MISO_A9</text>
<text x="94.2" y="126.2" transform="rotate(-90 94.2 126.2)">MOSI_A8</text>
<text x="102.5" y="126.2" transform="rotate(-90 102.5 126.2)">MISO_A9</text>
<text x="105" y="126.2" transform="rotate(-90 105 126.2)">SCK_A10</text>
<text x="107.6" y="126.2" transform="rotate(-90 107.6 126.2)">MOSI_A8</text>
<text x="110.1" y="126.2" transform="rotate(-90 110.1 126.2)">CS</text>
<text x="212.9" y="130" transform="rotate(-90 212.9 130)">IC2C</text>
<text x="237.1" y="130" transform="rotate(-90 237.1 130)">IC2D</text>
<text x="78.3" y="133.7">SV1</text>
<text x="123.3" y="134.2">LED2</text>
<text x="209.1" y="135.1">74HC00N</text>
<text x="233.9" y="135.1">74HC00N</text>
<text x="78.3" y="140.2">ISP</text>
<text x="123.3" y="143.3">Gelb</text>
<text x="133" y="138">R4</text>
<text x="133.6" y="140">330</text>
<text x="143.7" y="139.5">+3V3</text>
<text x="181.2" y="140.8">+3V3</text>
<text x="143.1" y="144.6">J1</text>
<text x="89.1" y="154.1">+3V3</text>
<text x="107.2" y="152.9">+3V3</text>
<text x="168.8" y="155.8">100n</text>
<text x="170.5" y="151.3">C8</text>
<text x="181.2" y="150.3" transform="rotate(-90 181.2 150.3)">VCC</text>
<text x="188.8" y="150.3" transform="rotate(-90 188.8 150.3)">VCC</text>
<text x="194.2" y="155.7">100n</text>
<text x="194.2" y="150.6">C9</text>
<text x="200.9" y="150.3" transform="rotate(-90 200.9 150.3)">VCC</text>
<text x="207.5" y="155">100n</text>
<text x="208.1" y="150.6">C10</text>
<text x="181.2" y="158.7" transform="rotate(-90 181.2 158.7)">GND</text>
<text x="188.8" y="158.7" transform="rotate(-90 188.8 158.7)">GND</text>
<text x="200.9" y="158.7" transform="rotate(-90 200.9 158.7)">GND</text>
<text x="146.9" y="163" transform="rotate(-90 146.9 163)">Würth 693063010911</text>
<text x="176.1" y="163">IC3P</text>
<text x="186.9" y="163">IC4P</text>
<text x="198.3" y="163">IC2P</text>
<text x="103.4" y="179.8" transform="rotate(-90 103.4 179.8)">R3</text>
<text x="106.1" y="179.5" transform="rotate(-90 106.1 179.5)">10k</text>
<text x="112.5" y="176.5">C7</text>
<text x="115.3" y="181.5" transform="rotate(-90 115.3 181.5)">4,7µ</text>
</g>
<g font-size="1.8" fill="#800000">
<text x="32.1" y="44.5" transform="rotate(-90 32.1 44.5)">+</text>
<text x="110.8" y="177.8" transform="rotate(-90 110.8 177.8)">+</text>
</g>
</svg>
